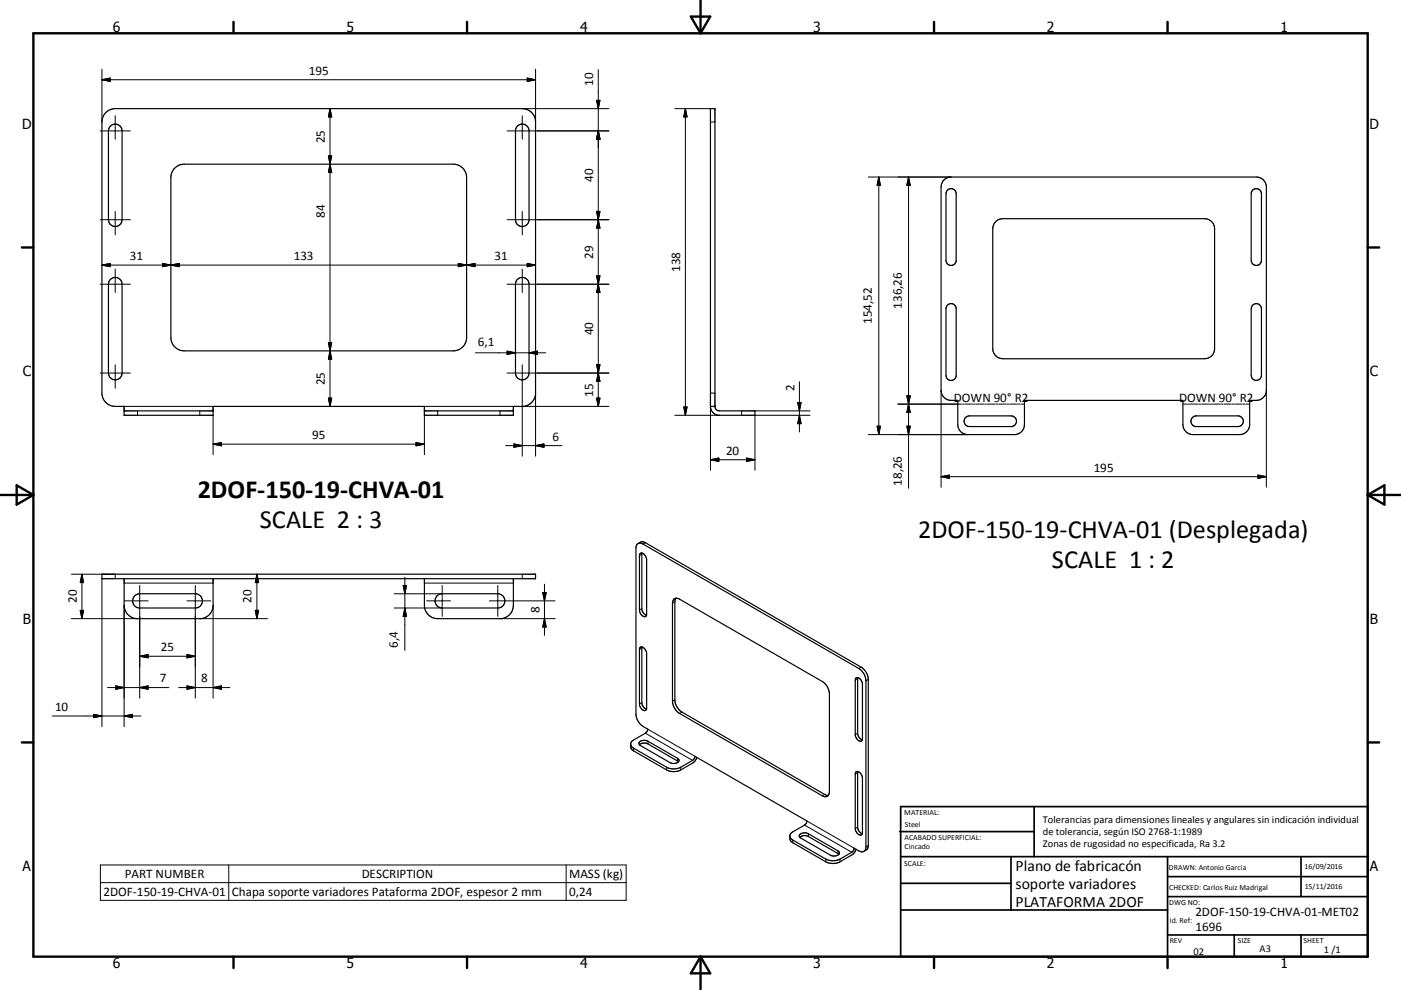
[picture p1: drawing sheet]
<svg xmlns="http://www.w3.org/2000/svg" width="420mm" height="297mm" viewBox="0 0 420 297" stroke-linecap="round" stroke-linejoin="round" font-family="sans-serif">
<g fill="none" stroke="#000" stroke-width=".36">
<path d="M31.9 33.6l1.2-.8 1.4-.2h122.1a4 4 0 0 1 4 4v81.3a4 4 0 0 1-4 4h-2.7v2.7h-26.7v-2.7h-63.3v2.7h-26.7v-2.7h-2.7a4 4 0 0 1-3.9-4v-81.3l.4-1.9zM32.9 38a2.05 2.05 0 0 1 2.3-.7 2.05 2.05 0 0 1 1.4 2v26.6a2.05 2.05 0 0 1-2 2.1 2.05 2.05 0 0 1-2.1-2.1v-26.6zM155 38a2.05 2.05 0 0 1 2.2-.7 2.05 2.05 0 0 1 1.4 2v26.6a2.03 2.03 0 0 1-2 2.1 2.03 2.03 0 0 1-2.1-2.1v-26.6zM52.2 50.6l1.6-1.1 1.4-.2h80.7a4 4 0 0 1 4 4v48a4 4 0 0 1-4 4h-80.7a4 4 0 0 1-4-4v-48l.3-1.5zM283 54l1-.7 1.1-.2h91.5a3 3 0 0 1 3.1 3v61a3 3 0 0 1-3.1 3h-1.9v7.3a3 3 0 0 1-3 3h-14.1a3 3 0 0 1-3-3v-7.3h-47.5v7.3a3 3 0 0 1-3 3h-14a3 3 0 0 1-3-3v-7.3h-2a3 3 0 0 1-3-3v-61l.3-1.1zM284.1 57a1.52 1.52 0 0 1 1.6-.3 1.52 1.52 0 0 1 1 1.4v20a1.52 1.52 0 0 1-1.6 1.5 1.52 1.52 0 0 1-1.5-1.5v-20zM375.6 57a1.53 1.53 0 0 1 1.6-.3 1.53 1.53 0 0 1 1 1.4v20a1.54 1.54 0 0 1-1.5 1.5 1.54 1.54 0 0 1-1.6-1.5v-20zM298.5 66.5l1-.7 1.1-.2h60.5a3 3 0 0 1 3 3v36a3 3 0 0 1-3 3h-60.5a3 3 0 0 1-3-3v-36l.3-1.1zM33.2 83.8a2.03 2.03 0 0 1 2.2-.4 2.03 2.03 0 0 1 1.2 1.9v26.6a2.05 2.05 0 0 1-2 2.1 2.05 2.05 0 0 1-2.1-2.1v-26.6l.3-1zM155 84a2.05 2.05 0 0 1 2.2-.7 2.05 2.05 0 0 1 1.4 2v26.6a2.03 2.03 0 0 1-2 2.1 2.03 2.03 0 0 1-2.1-2.1v-26.6zM284.1 91.5a1.51 1.51 0 0 1 1.6-.3 1.51 1.51 0 0 1 1 1.4v20a1.52 1.52 0 0 1-1.6 1.5 1.52 1.52 0 0 1-1.5-1.5v-20zM375.6 91.5a1.52 1.52 0 0 1 1.6-.3 1.52 1.52 0 0 1 1 1.4v20a1.54 1.54 0 0 1-1.5 1.5 1.54 1.54 0 0 1-1.6-1.5v-20z"/>
<path d="M37.2 123.3h26.7M127.2 123.3h26.7M213 121.9a2.67 2.67 0 0 0 2.7 2.7h10.6v-1.3h-10.6a1.34 1.34 0 0 1-1.4-1.4M213 121.9v-89.3h1.3v89.3M213 121.9h1.3M289.6 125.2l1.1-.4h12.5a1.6 1.6 0 0 1 1.6 1.6 1.6 1.6 0 0 1-1.6 1.6h-12.5a1.59 1.59 0 0 1-1.5-1 1.59 1.59 0 0 1 .4-1.8zM357.6 125.2l1.1-.4h12.5a1.6 1.6 0 0 1 1.6 1.6 1.6 1.6 0 0 1-1.6 1.6h-12.5a1.59 1.59 0 0 1-1.5-1 1.59 1.59 0 0 1 .4-1.8zM30.6 172.3h130v1.3h-130zM37.2 173.6v8a4 4 0 0 0 4 4h18.7a4 4 0 0 0 4-4v-8M40.3 178.8l.6-.4 1-.3h16.7a2.13 2.13 0 0 1 2.1 2.2 2.13 2.13 0 0 1-2.1 2.1h-16.7a2.14 2.14 0 0 1-2-1.3 2.14 2.14 0 0 1 .4-2.3zM127.2 173.6v8a4 4 0 0 0 4 4h18.7a4 4 0 0 0 4-4v-8M131 178.8l.6-.4 1-.3h16.6a2.13 2.13 0 0 1 2.2 2.2 2.13 2.13 0 0 1-2.2 2.1h-16.6a2.14 2.14 0 0 1-2-1.3 2.14 2.14 0 0 1 .4-2.3z"/>
<path d="M191.3 163.1l1.1-.6 1.1 .3 64.7 37.4a4.8 4.8 0 0 1 2.1 3.6v49.9l-.3 1-1 .7M191.3 163.1l.7-.2 .8 .3 64.7 37.4a4.7 4.7 0 0 1 2.1 3.6v49.9l-.1 .8-.5 .5M191.3 163.1l-.6 1v50.5a4.9 4.9 0 0 0 2.1 3.3l1.4 .9-.3 .7-4.2 2.7-.6 1M191.9 166.1a1.59 1.59 0 0 1 2 1.8v16.4a.77 .77 0 0 1-.7 .8 .77 .77 0 0 1-.8-.6l-.5-.7-.2-.8v-16.3zM192.5 165.9l-.1 16.9a2.27 2.27 0 0 0 1.4 1.8M202.1 179.7l.8-.2 .9 .3 42.7 24.7a4.7 4.7 0 0 1 2.2 3.6v29.4a1.3 1.3 0 0 1-.7 1.4 1.3 1.3 0 0 1-1.5-.2l-42.7-24.6a4.8 4.8 0 0 1-2.2-3.7v-29.4zM202.6 179.5l-.3 1.1v29.4a4.8 4.8 0 0 0 2.2 3.6l42.7 24.7 1.1 .3M191.9 194.3a1.58 1.58 0 0 1 2 1.8v16.3a.77 .77 0 0 1-.7 .8 .77 .77 0 0 1-.8-.5l-.5-.7-.2-.8v-16.4zM192.5 194.1l-.1 16.9a2.27 2.27 0 0 0 1.4 1.8M256.6 203.5a1.59 1.59 0 0 1 2 1.8v16.3a.77 .77 0 0 1-.7 .8 .77 .77 0 0 1-.8-.5l-.5-.7-.2-.8v-16.4zM257.2 203.3l-.1 16.6a2.2 2.2 0 0 0 1.4 2.1M189.1 223.2v1.1l.6 .8 10.2 5.9a4.7 4.7 0 0 0 4.2 0l4-2.4 .8-1.4"/>
<path d="M189.1 223.2l.2 .7 .7 .6 9.9 5.7a4.7 4.7 0 0 0 4.2 0l3.7-2.2 .5-1.1 33.6 19.4-.4 1-4.1 2.4-.6 1.1M191.7 223.5a2.15 2.15 0 0 1 2.6-.3l9.1 5.3M191.7 222.6a2.29 2.29 0 0 1 2.6-.2l8.8 5.1a.68 .68 0 0 1 .5 .6 .68 .68 0 0 1-.4 .6 2.43 2.43 0 0 1-2.3 .1l-9.1-5.2-.3-.5zM256.6 231.6a1.58 1.58 0 0 1 2 1.9v16.3a.77 .77 0 0 1-.7 .8 .77 .77 0 0 1-.8-.5l-.5-.8-.2-.8v-16.3zM257.2 231.5l-.1 16.6a2.2 2.2 0 0 0 1.4 2M236.8 250.8l.2 .6 .7 .6 9.9 5.7a4.7 4.7 0 0 0 4.2 0l3.7-2.1 .6-1.1 1.7 .9h1.2M236.8 250.8l.1 1.3 .5 .6 10.2 5.9a4.7 4.7 0 0 0 4.2 0l4-2.4 .9-1.4M239.8 251.2a2.22 2.22 0 0 1 2.6-.2l9.1 5.3M239.8 250.4a2.28 2.28 0 0 1 2.6-.3l8.8 5.2a.76 .76 0 0 1 .4 .8 .76 .76 0 0 1-.8 .6l-.8 .1-1.1-.2-9-5.3-.3-.5z"/>
</g>
<g fill="none" stroke="#000" stroke-width=".3">
<path d="M30 39.3h9.1M30.6 23.9h130M30.6 23.9l2.4-.5v1zM30.6 20.8v15.8M34.5 34.7v7.1M98.9 32.6l.5 2.5h-.9zM98.9 32.6v89.3M152 39.3h30.5M156.6 34.7v7.1M156.6 32.6h25.9M158.1 23.4l2.5 .5-2.5 .5zM160.6 20.8v15.8"/>
<path d="M178.9 30.1h1l-.5 2.5zM179.4 20.9v101M179.4 39.3l.5 2.5h-1zM202.3 32.6h10.7M205.5 32.6v92M205.5 32.6l.5 2.5h-1zM213 36.6h1.3M98.5 46.8h.9l-.5 2.5zM98.9 49.3l.5 2.5h-.9zM260.3 53.1h24.8M263.5 53.1l.5 2.5h-1zM263.5 53.1v77.3"/>
<path d="M272.4 53.1v93.4M272.4 53.1l.5 2.5h-1zM30 65.9h9.1M30.6 79.5l2.4-.5v1zM30.6 79.5h130M34.5 63.4v7.1M48.7 79l2.5 .5-2.5 .5zM51.2 79.5l2.5-.5v1zM137.4 79l2.5 .5-2.5 .5zM139.9 79.5l2.5-.5v1zM152 65.9h30.5M156.6 63.4v7.1"/>
<path d="M158.1 79l2.5 .5-2.5 .5zM178.9 63.4l1 5h-1l1-5zM30 85.3h9.1M34.5 80.7v7.1M152 85.3h30.5M156.6 80.7v7.1M178.9 82.8h1l-1 5h1zM30 111.9h9.1M34.5 109.4v7.1M98.5 102.8h.9l-.5 2.5zM98.5 119.4h.9l-.5 2.5zM98.9 105.3l.5 2.5h-.9z"/>
<path d="M142.5 105.8h21.1M152 111.9h30.5M152 105.3l2.5 .5-2.5 .5zM156.6 109.4v27.5M158.6 105.8l2.5-.5v1zM160.6 117.9v19M178.9 119.4h1l-.5 2.5zM178.9 109.4l1 5h-1l1-5zM213 117.9h1.3M239.7 114.5v15.1M271.9 118.8h1l-.5 2.4zM282.1 117.1v29.1"/>
<path d="M379.7 117.1v29.1M37.2 121.9h26.7M41.2 123.3v1.3M59.9 123.3v1.3M63.9 133.3l2.5-.5v1zM63.9 124.6v11.8M63.9 133.3h63.3M124.7 132.8l2.5 .5-2.5 .5zM127.2 121.9h26.7M127.2 123.3v13.1M131.2 123.3v1.3M149.9 123.3v1.3"/>
<path d="M151.6 133.7h16.9M154.1 133.2l2.5 .5-2.5 .5zM156.6 121.9h25.9M160.6 133.7l2.5-.5v1zM202.3 124.6h13.4M205 122.1h1l-.5 2.5zM213 137.9h13.3M213 137.9l2.5-.5v1zM213 121.9v19.2M222.3 123.3v1.3M223.8 137.4l2.5 .5-2.5 .5zM226.3 123.3h16.5"/>
<path d="M239.2 120.8h1l-.5 2.5zM239.7 124.6l.5 2.5h-1zM242.8 124.6h-16.5v16.5M260.3 130.4h29.8M263 127.9h1l-.5 2.5zM269.2 121.2h19.1M271.9 127.9h1l-.5 2.5zM272.4 121.2l.5 2.6h-1zM288.5 121.2h.6M289.4 121.2h2.2M291.9 121.2h.5M292.7 121.2h2.2"/>
<path d="M295.2 121.2h.6M296 121.2h2.2M298.5 121.2h.6M299.4 121.2h2.2M301.9 121.2h.5M302.7 121.2h2.2M305.2 121.2h.6M306 121.2h1.1M354.6 121.2h1.2M356 121.2h.6M356.9 121.2h2.2M359.4 121.2h.5"/>
<path d="M360.2 121.2h2.2M362.7 121.2h.6M363.5 121.2h2.3M366.1 121.2h.5M366.9 121.2h2.2M369.4 121.2h.5M370.2 121.2h2.2M372.7 121.2h.6M373.5 121.2h1.2M282.1 143h97.6M282.1 143l2.5-.5v1zM377.1 142.5l2.6 .5-2.6 .5z"/>
<path d="M21.4 172.3h13.1v1.3M24.6 172.3l.4 2.5h-.9zM24.6 172.3v13.3M30.6 173.6v44.4M37.2 174.9h26.7M41.9 175.6v33.9M58.6 175.6v33.9M77 172.3v13.3M77 172.3l.5 2.5h-1zM118.2 178.1h14.3M120.9 175.6h1l-.5 2.5zM121.4 173.1v22"/>
<path d="M127.2 174.9h26.7M132.6 175.6v9.3M149.2 175.6v9.3M156.6 172.3v1.3M162.7 177.8h1l-.5 2.5zM163.2 175.3v15.3M192.4 166.3l-.7 .4M193.5 162.8l-.7 .4M21.4 185.6h19.8M24.1 183.1h.9l-.4 2.5zM37.2 181.6v36.4M37.3 180.3h7.1"/>
<path d="M41.9 196.9l2.5-.5v1zM41.9 196.9h16.7M56.1 180.3h7.1M56.1 196.4l2.5 .5-2.5 .5zM59.9 185.6h20.3M63.9 181.6v27.9M76.5 183.1h1l-.5 2.5zM118.2 182.4h14.3M121.4 182.4l.5 2.5h-1zM127.9 180.3h7.2M146.7 180.3h19.7M149.9 185.6h16.5"/>
<path d="M163.2 185.6l.5 2.5h-1zM192.4 182.6l-.7 .4M192.4 194.4l-.7 .4M202.3 180.6l-.7 .4M15.7 214.8h26.5M28.1 214.3l2.5 .5-2.5 .5zM32.2 206.3h18.4M34.7 205.8l2.5 .5-2.5 .5zM37.2 214.8l2.5-.5v1zM41.9 206.3l2.5-.5v1zM53.6 206.3h15.3M56.1 205.8l2.5 .5-2.5 .5z"/>
<path d="M63.9 206.3l2.5-.5v1zM192.4 210.8l-.7 .4M193.5 220l14.1 8.1M194.2 218.8l14.1 8.1M202.3 210l-.7 .4M204.5 213.6l-.7 .5M257.1 219.9l-.7 .5M257.1 203.6l-.7 .4M258.2 200.2l-.7 .4M260.3 203.8l-.7 .4M190 224.5v.8M194.3 222.4v.8"/>
<path d="M199.9 230.2v.8M203.1 227.5v.8M204.1 230.2v.8M247.2 238.3l-.7 .4M257.1 231.8l-.7 .4M30.1 259.5h157.6v10.6h-157.6zM68.6 259.5v10.6M169.7 259.5v10.6M237.7 252v.8M241.2 247.5l14.2 8.2M241.9 246.3l14.2 8.2M242.4 250.1v.9"/>
<path d="M247.6 257.7v.9M251.2 255.3v.8M251.8 257.7v.9M257.1 248.1l-.7 .4M260.3 253.7l-.7 .4M30.1 264.8h157.6"/>
</g>
<g fill="none" stroke="#000" stroke-width=".71">
<path d="M10 10h400v277h-400zM70 6.6v3.4M140 6.6v3.4M207.1 5h5.8l-2.9 5zM210 0v10M280 6.6v3.4M350 6.6v3.4M6.6 74.2h3.4M410 74.2h3.5M0 148.5h10M5 145.6l5 2.9-5 2.9zM410 148.5h10.1"/>
<path d="M410 148.5l5.1-2.9v5.8zM6.6 222.7h3.4M410 222.7h3.5M70 287v3.4M140 287v3.4M210 287v10M210 287l2.9 5h-5.8zM280 287v3.4M350 287v3.4"/>
</g>
<g fill="none" stroke="#000" stroke-width=".51">
<path d="M269.7 249.5h40.3M270 242h140v45h-140zM270 257h140M303.1 257v16M310 242v15M350 257v30M390.1 257v12M270 265h33.1M270 273h80M350 269h60M350 263h60M350 280.5h60"/>
<path d="M370 280.5v6.5M390.1 280.5v6.5"/>
</g>
<g fill="#000" stroke="#000" stroke-width=".3">
<path d="M30.6 23.9l2.4-.5v1zM98.9 32.6l.5 2.5h-.9zM158.1 23.4l2.5 .5-2.5 .5zM178.9 30.1h1l-.5 2.5zM205.5 32.6l.5 2.5h-1zM98.5 46.8h.9l-.5 2.5zM98.9 49.3l.5 2.5h-.9zM179.4 39.3l.5 2.5h-1zM263.5 53.1l.5 2.5h-1zM272.4 53.1l.5 2.5h-1zM30.6 79.5l2.4-.5v1zM51.2 79.5l2.5-.5v1z"/>
<path d="M139.9 79.5l2.5-.5v1zM178.9 63.4h1l-.5 2.5zM179.4 65.9l.5 2.5h-1zM48.7 79l2.5 .5-2.5 .5zM137.4 79l2.5 .5-2.5 .5zM158.1 79l2.5 .5-2.5 .5zM178.9 82.8h1l-.5 2.5zM179.4 85.3l.5 2.5h-1zM98.5 102.8h.9l-.5 2.5zM98.5 119.4h.9l-.5 2.5zM98.9 105.3l.5 2.5h-.9zM152 105.3l2.5 .5-2.5 .5z"/>
<path d="M158.6 105.8l2.5-.5v1zM178.9 119.4h1l-.5 2.5zM178.9 109.4h1l-.5 2.5zM179.4 111.9l.5 2.5h-1zM271.9 118.8h1l-.5 2.4zM63.9 133.3l2.5-.5v1zM124.7 132.8l2.5 .5-2.5 .5zM154.1 133.2l2.5 .5-2.5 .5zM160.6 133.7l2.5-.5v1zM205 122.1h1l-.5 2.5zM213 137.9l2.5-.5v1zM223.8 137.4l2.5 .5-2.5 .5z"/>
<path d="M239.2 120.8h1l-.5 2.5zM239.7 124.6l.5 2.5h-1zM263 127.9h1l-.5 2.5zM271.9 127.9h1l-.5 2.5zM272.4 121.2l.5 2.6h-1zM282.1 143l2.5-.5v1zM377.1 142.5l2.6 .5-2.6 .5zM24.6 172.3l.4 2.5h-.9zM77 172.3l.5 2.5h-1zM120.9 175.6h1l-.5 2.5zM162.7 177.8h1l-.5 2.5zM24.1 183.1h.9l-.4 2.5z"/>
<path d="M41.9 196.9l2.5-.5v1zM56.1 196.4l2.5 .5-2.5 .5zM76.5 183.1h1l-.5 2.5zM121.4 182.4l.5 2.5h-1zM163.2 185.6l.5 2.5h-1zM28.1 214.3l2.5 .5-2.5 .5zM34.7 205.8l2.5 .5-2.5 .5zM37.2 214.8l2.5-.5v1zM41.9 206.3l2.5-.5v1zM56.1 205.8l2.5 .5-2.5 .5zM63.9 206.3l2.5-.5v1z"/>
</g>
<g font-size="7.9">
<text x="59.3" y="149.4">2DOF-150-19-CHVA-01</text>
<text x="77.9" y="158.4">SCALE 2 : 3</text>
<text x="275.3" y="161.3">2DOF-150-19-CHVA-01 (Desplegada)</text>
<text x="315.4" y="170.3">SCALE 1 : 2</text>
</g>
<g font-size="4.7">
<text x="304.5" y="261.2">Plano de fabricacón</text>
<text x="304.5" y="266.6">soporte variadores</text>
<text x="304.5" y="272">PLATAFORMA 2DOF</text>
</g>
<g font-size="4.2">
<text x="33.9" y="9.6">6</text>
<text x="103.9" y="9.6">5</text>
<text x="173.9" y="9.6">4</text>
<text x="243.8" y="9.6">3</text>
<text x="313.9" y="9.6">2</text>
<text x="383.9" y="9.6">1</text>
<text x="6.7" y="38.7">D</text>
<text x="410.5" y="38.7">D</text>
<text x="6.9" y="112.9">C</text>
<text x="410.7" y="112.9">C</text>
<text x="6.9" y="187.1">B</text>
<text x="410.7" y="187.1">B</text>
<text x="6.8" y="261.4">A</text>
<text x="410.7" y="261.4">A</text>
<text x="33.9" y="290.4">6</text>
<text x="103.9" y="290.4">5</text>
<text x="173.9" y="290.4">4</text>
<text x="243.8" y="290.4">3</text>
<text x="313.9" y="290.4">2</text>
<text x="383.9" y="290.4">1</text>
</g>
<g font-size="3.9">
<text x="92.6" y="22.4">195</text>
<text x="177.8" y="25.7" transform="rotate(-90 177.8 25.7)">10</text>
<text x="97.4" y="42.9" transform="rotate(-90 97.4 42.9)">25</text>
<text x="177.8" y="54.6" transform="rotate(-90 177.8 54.6)">40</text>
<text x="97.4" y="65.4" transform="rotate(-90 97.4 65.4)">84</text>
<text x="38.9" y="78">31</text>
<text x="88.1" y="78">133</text>
<text x="148.3" y="78">31</text>
<text x="177.8" y="77.6" transform="rotate(-90 177.8 77.6)">29</text>
<text x="204" y="81.6" transform="rotate(-90 204 81.6)">138</text>
<text x="270.3" y="92.6" transform="rotate(-90 270.3 92.6)">136,26</text>
<text x="177.8" y="100.6" transform="rotate(-90 177.8 100.6)">40</text>
<text x="261.4" y="97.2" transform="rotate(-90 261.4 97.2)">154,52</text>
<text x="143.3" y="103.8">6,1</text>
<text x="97.4" y="115.6" transform="rotate(-90 97.4 115.6)">25</text>
<text x="177.8" y="119" transform="rotate(-90 177.8 119)">15</text>
<text x="238.2" y="117.3" transform="rotate(-90 238.2 117.3)">2</text>
<text x="286" y="120.5">DOWN 90° R2</text>
<text x="353.5" y="120.5">DOWN 90° R2</text>
<text x="93.6" y="131.7">95</text>
<text x="165.7" y="132.2">6</text>
<text x="217.7" y="136.4">20</text>
<text x="327.9" y="141.5">195</text>
<text x="270.3" y="145.7" transform="rotate(-90 270.3 145.7)">18,26</text>
<text x="23" y="180.9" transform="rotate(-90 23 180.9)">20</text>
<text x="75.4" y="180.9" transform="rotate(-90 75.4 180.9)">20</text>
<text x="161.7" y="183.9" transform="rotate(-90 161.7 183.9)">8</text>
<text x="48.3" y="195.3">25</text>
<text x="119.3" y="194.4" transform="rotate(-90 119.3 194.4)">6,4</text>
<text x="47.9" y="204.7">7</text>
<text x="60.3" y="204.7">8</text>
<text x="16.5" y="213.3">10</text>
<text x="37.4" y="263.4">PART NUMBER</text>
<text x="108.5" y="263.4">DESCRIPTION</text>
<text x="170.6" y="263.5">MASS (kg)</text>
<text x="31" y="268.7">2DOF-150-19-CHVA-01</text>
<text x="69.5" y="268.8">Chapa soporte variadores Pataforma 2DOF, espesor 2 mm</text>
<text x="170.6" y="268.7">0,24</text>
<text x="358.4" y="274.9">2DOF-150-19-CHVA-01-MET02</text>
<text x="358.4" y="279.4">1696</text>
</g>
<g font-size="3.1">
<text x="312.7" y="246.8">Tolerancias para dimensiones lineales y angulares sin indicación individual</text>
<text x="312.7" y="250.4">de tolerancia, según ISO 2768-1:1989</text>
<text x="312.7" y="254">Zonas de rugosidad no especificada, Ra 3.2</text>
<text x="357.8" y="286.5">02</text>
<text x="377.6" y="285.6">A3</text>
<text x="396.9" y="285.9">1 /1</text>
</g>
<g font-size="2.4">
<text x="271.1" y="244.4">MATERIAL:</text>
<text x="271.2" y="252">ACABADO SUPERFICIAL:</text>
<text x="271.3" y="248">Steel</text>
<text x="271.2" y="254.7">Cincado</text>
<text x="271.1" y="259.7">SCALE:</text>
<text x="350.4" y="260.9">DRAWN: Antonio Garcia</text>
<text x="391.1" y="260.6">16/09/2016</text>
<text x="350.5" y="266.9">CHECKED: Carlos Ruiz Madrigal</text>
<text x="391.2" y="266.7">15/11/2016</text>
<text x="350.5" y="271.4">DWG NO:</text>
<text x="350.7" y="276.9">Id. Ref:</text>
<text x="350.7" y="282.8">REV</text>
<text x="371.1" y="282.9">SIZE</text>
<text x="390.8" y="283">SHEET</text>
</g>
</svg>
